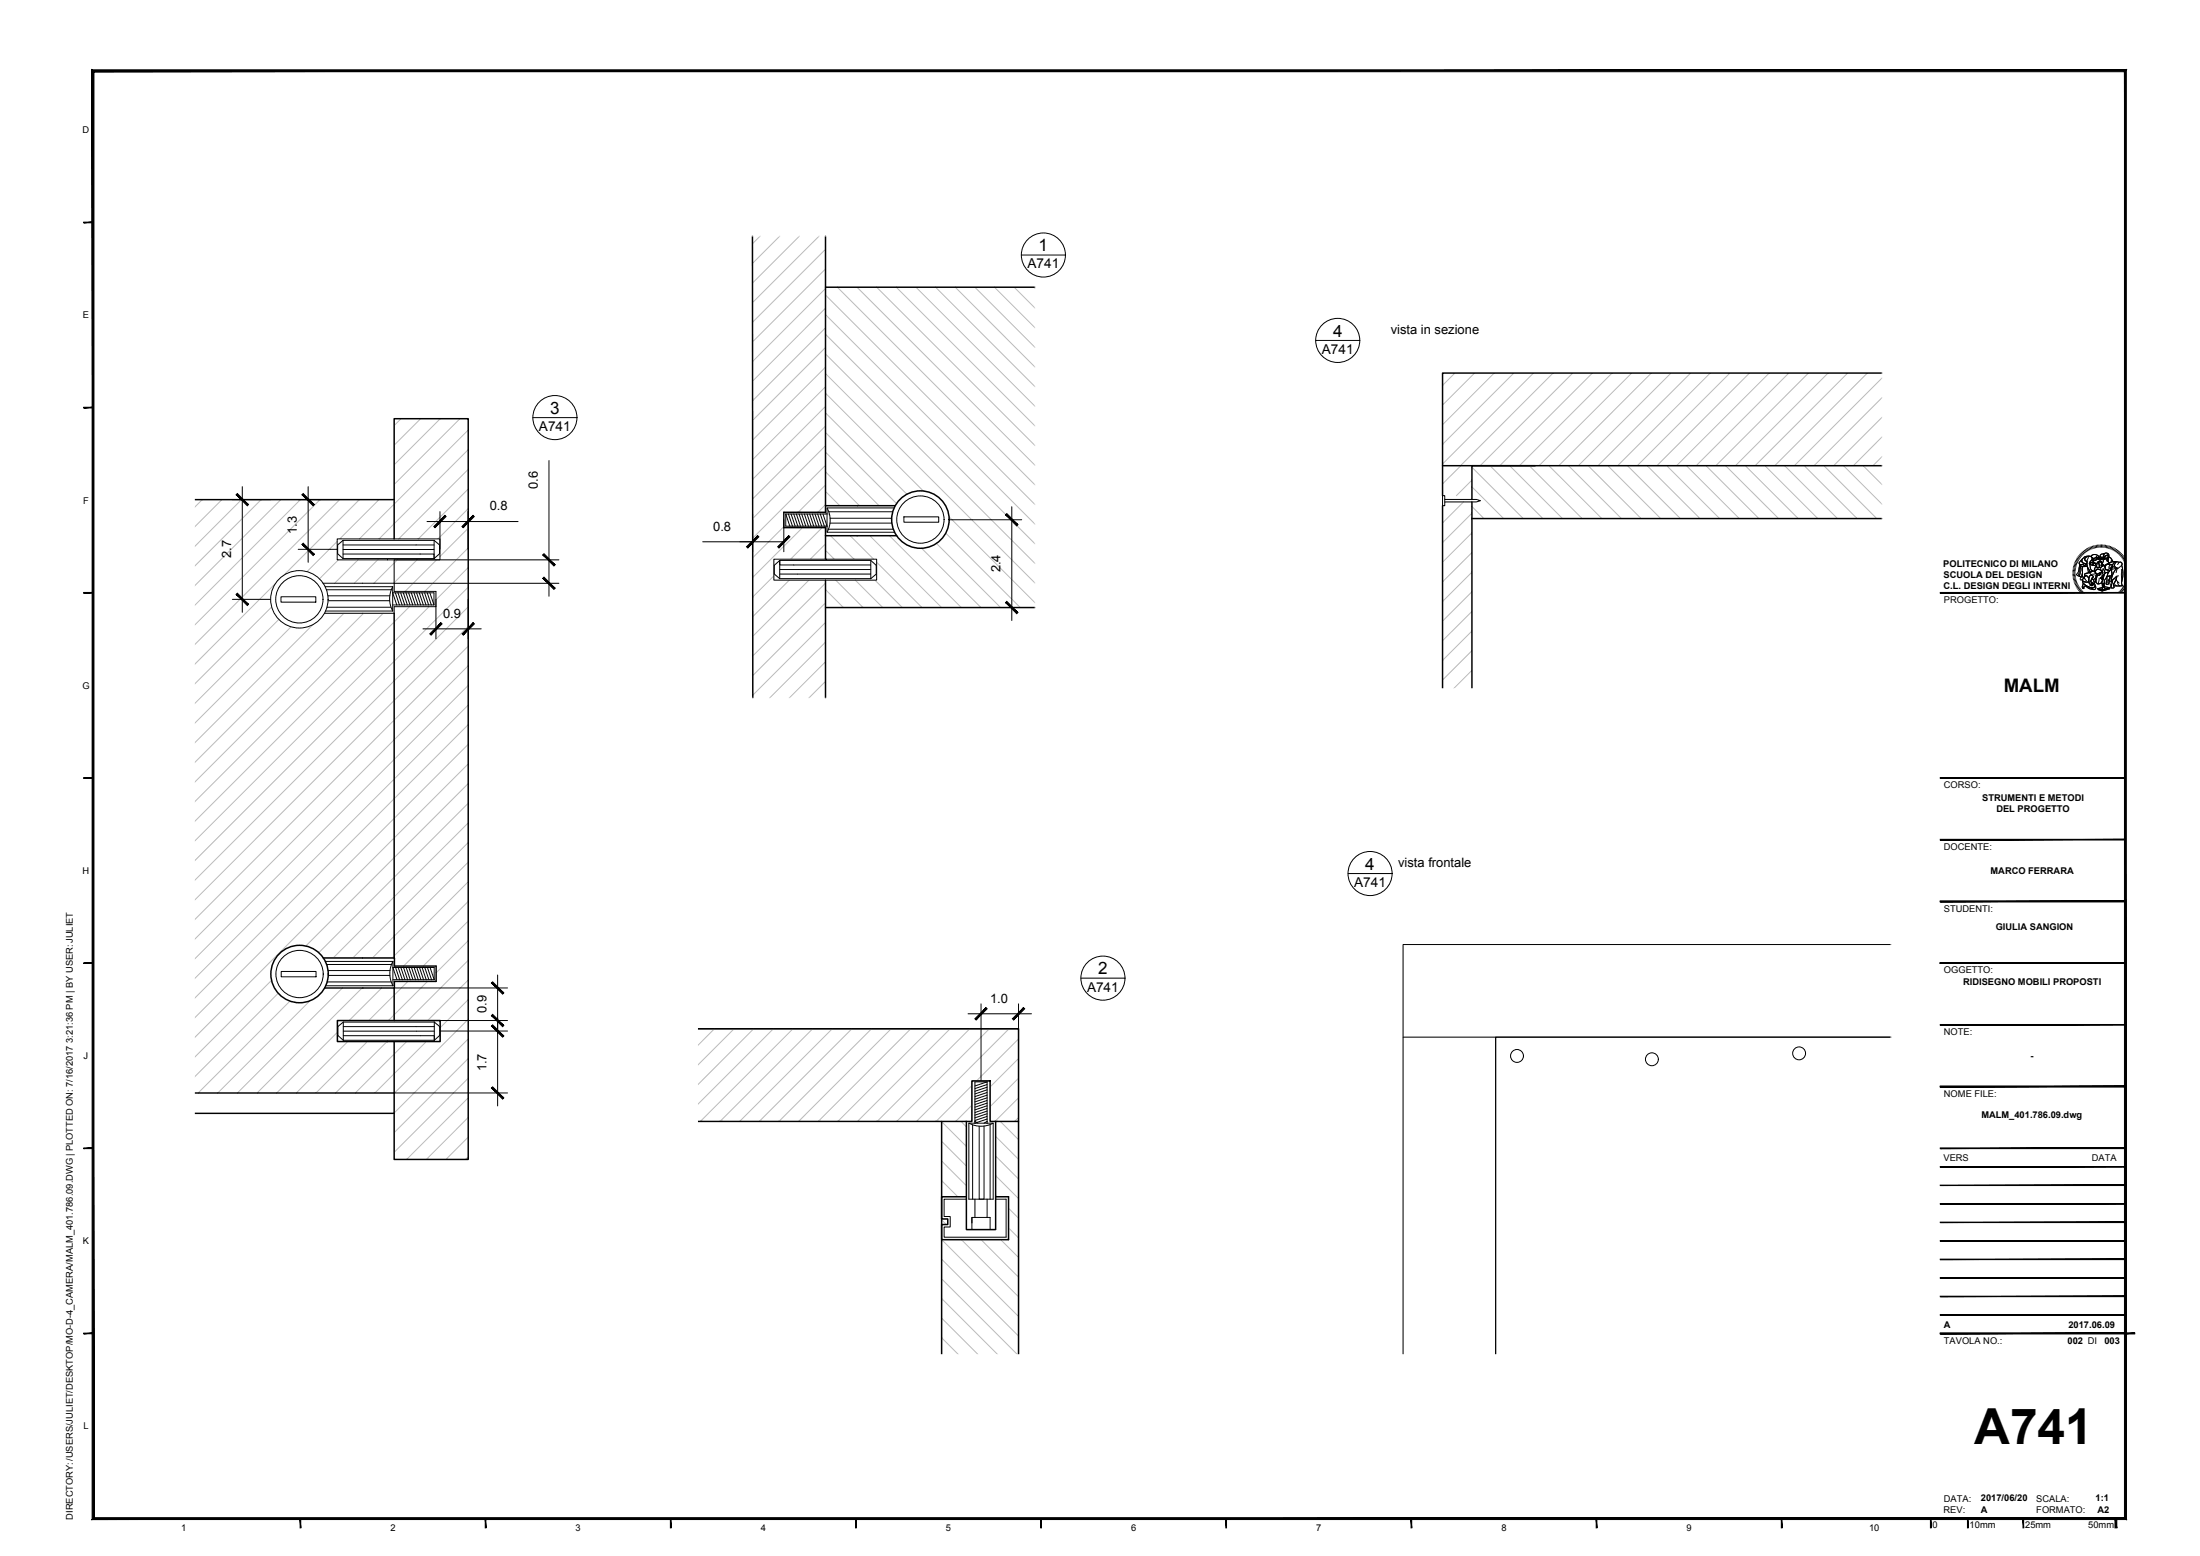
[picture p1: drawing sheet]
<svg xmlns="http://www.w3.org/2000/svg" width="594mm" height="420mm" viewBox="0 0 594 420" stroke-linecap="round" stroke-linejoin="round" font-family="sans-serif">
<!-- layer: particolari -->
<g fill="none" stroke="#bababa" stroke-width=".27">
<path d="M205.3 63.7l-2.1 2.1M210.6 63.7l-7.4 7.4M215.9 63.7l-12.7 12.7M221.2 63.7l-18 18M222.9 67.3l-19.7 19.7M222.9 72.6l-19.7 19.7M222.9 77.9l-19.7 19.7M222.9 79.7l56.6 56.6M226.1 77.6l53.4 53.4M231.4 77.6l48.1 48.1M236.7 77.6l42.8 42.8M242 77.6l37.5 37.5"/>
<path d="M247.3 77.6l32.2 32.2M252.6 77.6l26.9 26.9M257.9 77.6l21.6 21.6M263.2 77.6l16.3 16.3M268.6 77.6l10.9 11M273.9 77.6l5.6 5.6M279.2 77.6l.3 .3M222.9 83.2l-19.7 19.7M222.9 93.8l-19.7 19.7M222.9 88.5l-19.7 19.7M222.9 99.1l-19.7 19.7M222.9 95.6l56.6 56.6"/>
<path d="M222.9 90.3l56.6 56.6M222.9 85l56.6 56.6M108.3 113.1l-1.9 1.8M113.6 113.1l-7.2 7.1M118.9 113.1l-12.5 12.4M124.2 113.1l-17.8 17.7M126.4 116.1l-29.4 29.4M222.9 104.4l-19.7 19.7M222.9 109.7l-19.7 19.7M222.9 115l-19.7 19.7M222.9 116.8l19.2 19.2M222.9 111.5l22 22"/>
<path d="M222.9 106.2l26.4 26.4M222.9 100.9l56.6 56.6M392.9 100.7l-3.4 3.4M398.2 100.7l-8.7 8.7M403.5 100.7l-14 14M408.8 100.7l-19.3 19.3M414.1 100.7l-24.6 24.6M419.4 100.7l-29.9 30M424.7 100.7l-25 25.1M430 100.7l-25 25.1M435.3 100.7l-25 25.1M440.6 100.7l-25 25.1"/>
<path d="M445.9 100.7l-25 25.1M451.2 100.7l-25 25.1M456.5 100.7l-25 25.1M461.8 100.7l-25 25.1M467.1 100.7l-25 25.1M472.4 100.7l-25 25.1M477.7 100.7l-25 25.1M483 100.7l-25 25.1M488.3 100.7l-25 25.1M493.6 100.7l-25 25.1M498.9 100.7l-25 25.1M504.2 100.7l-25 25.1"/>
<path d="M508.3 102l-23.8 23.8M508.3 107.3l-18.5 18.5M508.3 112.6l-13.1 13.2M508.3 117.9l-7.8 7.9M54.6 134.9l-2.1 2.1M59.9 134.9l-7.4 7.4M65.2 134.9l-12.7 12.7M70.5 134.9l-18 18.1M75.8 134.9l-23.3 23.4M81.1 134.9l-28.6 28.7M86.4 134.9l-33.9 34M91.7 134.9l-39.2 39.3"/>
<path d="M97 134.9l-20.4 20.4M102.3 134.9l-10.6 10.6M126.4 121.4l-24 24.1M126.4 126.7l-18.7 18.8M126.4 132l-13.4 13.5M126.4 137.3l-8.1 8.2M222.9 120.3l-19.7 19.7M222.9 125.6l-19.6 19.7M222.9 131l-7.3 7.3M222.9 136.3l-2 2M222.9 132.7l3.9 3.8M222.9 127.4l9.2 9.1"/>
<path d="M222.9 122.1l14.5 14.4M223.3 138.4l.7 .7M256.3 139.5l23.2 23.3M395.2 135.5l-5.7 5.7M397.5 138.6l-8 7.9M397.5 129.6l-4.2 4.2M397.5 136.8l3.2 3.2M397.5 131.5l8.5 8.5M397.5 126.2l13.8 13.8M402.4 125.8l14.2 14.2M407.7 125.8l14.2 14.2M413 125.8l14.2 14.2"/>
<path d="M418.3 125.8l14.3 14.2M423.6 125.8l14.3 14.2M428.9 125.8l14.3 14.2M434.2 125.8l14.3 14.2M439.5 125.8l14.3 14.2M444.8 125.8l14.3 14.2M450.1 125.8l14.3 14.2M455.4 125.8l14.3 14.2M460.7 125.8l14.3 14.2M466 125.8l14.3 14.2M471.3 125.8l14.3 14.2M476.6 125.8l14.3 14.2"/>
<path d="M481.9 125.8l14.3 14.2M487.2 125.8l14.3 14.2M492.5 125.8l14.3 14.2M497.8 125.8l10.5 10.4M503.1 125.8l5.2 5.1M508.3 123.2l-2.5 2.6M74.3 157.6l-21.8 21.9M91 146.2l-8.1 8.2M91.4 151.2l-5.1 5.1M96.7 151.2l-6.3 6.3M102 151.2l-6.3 6.3M107.3 151.2l-6.3 6.3"/>
<path d="M112.6 151.2l-6.3 6.3M117.9 151.2l-8.5 8.5M126.4 142.6l-7.6 7.7M126.4 147.9l-11.7 11.8M126.4 153.2l-8.7 8.8M126.4 158.5l-73.9 74M209 155.5l-5.7 5.7M211.7 142.2l-8.4 8.4M213.1 156.7l-9.8 9.8M216.7 142.5l-13.4 13.4M218.4 156.7l-15.1 15.1M222 142.5l-8.5 8.5"/>
<path d="M222.9 146.9l-4.1 4.1M222.9 157.5l-19.6 19.6M222.9 159.2l4.9 4.9M222.9 148.6l2.4 2.4M224.3 144.7l6.3 6.3M225.7 156.7l7.4 7.4M229.6 144.7l6.3 6.3M231 156.7l7.4 7.4M234.9 144.7l19.4 19.4M236.3 156.7l7.4 7.4M236.7 151.8l12.3 12.3M240.2 144.7l19.4 19.4"/>
<path d="M248.9 148.1l16 16M252.9 146.7l17.3 17.4M255.4 144l20.1 20.1M397.5 143.9l-8 7.9M397.5 149.2l-8 7.9M397.5 154.5l-8 7.9M397.5 159.8l-8 7.9M73.4 163.9l-20.9 20.9M75.3 167.3l-22.8 22.8M78.6 169.3l-26.1 26.1M84.5 168.7l-32 32M92.9 165.6l-40.4 40.4"/>
<path d="M98.2 165.6l-45.7 45.7M103.5 165.6l-51 51M110.6 163.8l-58.1 58.1M115.9 163.8l-63.4 63.4M126.4 163.9l-73.9 73.9M126.4 169.2l-73.9 73.9M126.4 174.5l-73.9 73.9M126.4 179.8l-73.9 73.9M222.9 162.8l-19.6 19.6M222.9 168.1l-19.6 19.6M222.9 173.4l-15.1 15.1M222.9 178.7l-9.8 9.8"/>
<path d="M397.5 165.1l-8 7.9M397.5 170.4l-8 7.9M397.5 175.7l-8 7.9M126.4 185.1l-73.9 73.9M126.4 190.4l-73.9 73.9M126.4 195.7l-73.9 73.9M222.9 184l-4.5 4.5M397.5 181l-5 5M126.4 201l-73.9 73.9M126.4 206.3l-73.9 73.9M126.4 211.6l-43.8 43.8M126.4 216.9l-40.3 40.3"/>
<path d="M126.4 222.2l-36.4 36.5M126.4 227.5l-31.1 31.2M126.4 232.8l-25.8 25.9M126.4 238.1l-20.5 20.6M126.4 243.4l-17.4 17.5M126.4 248.7l-12.1 12.2M126.4 254l-8.6 8.7M126.4 259.3l-16.2 16.3M73.3 264.7l-20.8 20.8M75.1 268.2l-22.6 22.6M78.3 270.3l-24.8 24.8M83.7 270.3l-24.9 24.8"/>
<path d="M91.1 278.7l-16.4 16.4M92.5 266.8l-28.4 28.3M97.8 266.8l-28.4 28.3M103.1 266.8l-8.8 8.8M110.2 265l-10.6 10.6M115.5 265l-10.6 10.6M126.4 264.6l-10.9 11M126.4 269.9l-7.5 7.6M126.4 275.2l-20 20M192.9 277.8l-4.5 4.6M198.2 277.8l-9.8 9.9M203.5 277.8l-15.1 15.2"/>
<path d="M208.8 277.8l-20.4 20.5M214.1 277.8l-25 25M219.4 277.8l-25 25M224.7 277.8l-25 25M230 277.8l-25 25M235.3 277.8l-25 25M240.6 277.8l-25 25M245.9 277.8l-25 25M251.2 277.8l-24.9 25M256.6 277.8l-25 25M261.9 277.8l-25 25M267.2 277.8l-25 25"/>
<path d="M272.5 277.8l-25 25M93.9 281.2l-13.9 13.9M99.2 281.2l-13.9 13.9M104.5 281.2l-13.9 13.9M109.8 281.2l-13.9 13.9M115.1 281.2l-13.9 13.9M126.4 280.5l-20 20M126.4 285.8l-20 20M126.4 291.1l-20 20M126.4 296.4l-16.6 16.7M262.4 293.1l-9.6 9.7M262.4 298.4l-4.3 4.4"/>
<path d="M275 280.5l-11.3 11.4M275 285.8l-7.6 7.7M275 291.1l-7.6 7.7M275 296.4l-6.3 6.4M126.4 301.7l-11.3 11.4M126.4 307l-6 6.1M126.4 312.4l-.7 .7M254.3 318.8l4.3 4.4M254.3 313.5l6.5 6.5M254.3 308.2l6.6 6.6M254.3 302.9l6.6 6.6M259.5 302.8l1.4 1.4"/>
<path d="M268.9 317.5l6.1 6.1M268.9 312.2l6.1 6.1M268.9 306.9l6.1 6.1M270.1 302.8l4.9 4.9M275 301.8l-1 1M254.2 324l.1 .1M254.3 329.4l1.2 1.3M254.3 334.7l20.7 20.8M259.6 334.7l15.4 15.5M265 334.8l10 10.1M268.9 322.8l.3 .4M270.2 334.7l4.8 4.9"/>
<path d="M272.5 326.4l2.5 2.6M272.6 331.8l2.4 2.5M254.3 355.9l9.8 9.9M254.3 350.6l15.2 15.2M254.3 345.3l20.5 20.5M254.3 340l20.7 20.8M254.3 361.2l4.5 4.6"/>
</g>
<g fill="none" stroke="#000" stroke-width=".27">
<path d="M62.7 134.9h10.3M65.4 131.4v33.9M80.5 134.9h10.6M83.2 131.4v20.4M118.8 138.1v10.2M126.4 138.1v10.2M148.2 124.4v36.6M212.2 138.8l1.1 3.3M212.9 138.8l1.1 3.3M213.6 138.8l1.1 3.3M214.3 138.8l1.1 3.3M215.1 138.8l1.1 3.3"/>
<path d="M215.8 138.8l1.1 3.3M216.5 138.8l1.1 3.3M217.2 138.8l1.1 3.3M217.9 138.8l1.1 3.3M218.6 138.8l1.1 3.3M219.4 138.8l1.1 3.3M220.1 138.8l1.1 3.3M220.8 138.8l1.1 3.3M221.5 138.8l1.1 3.3M222.2 138.8l1.1 3.3M244.1 139.6h9.4v1.4h-9.4zM273.2 136.8v30.8"/>
<path d="M389.5 133.8h.6v1.1h8.6l1.1 .3-1.1 .3h-8.6v1.1h-.6zM390.1 134.9v.6M80.5 148.3h10.6M87.3 157.5h19.1M91 145.5h27.8v5.7h-27.8zM106.4 151.2v8.5h11.3v12.8M106.5 157.5h44.4M106.5 151.2h44.4M115.3 140.8h24.6M189.7 146.3h22M203.3 140.5v8.5M209 151h27.7v5.7h-27.7z"/>
<path d="M211.7 140.5v8.5M256.4 140.3h19.5M62.7 161.8h10.3M75.9 161.1h9.4v1.5h-9.4zM106 160.1l1.1 3.3M106.8 160.1l1.1 3.3M107.5 160.1l1.1 3.3M108.2 160.1l1.1 3.3M108.9 160.1l1.1 3.3M109.6 160.1l1.1 3.3M110.3 160.1l1.2 3.3M111.1 160.1l1.1 3.3"/>
<path d="M111.8 160.1l1.1 3.3M112.5 160.1l1.1 3.3M113.2 160.1l1.1 3.3M113.9 160.1l1.1 3.3M114.2 169.8h15.7M114.6 160.1l1.1 3.3M115.4 160.1l1.1 3.3M116.1 160.1l1.1 3.3M117.7 163.8h-11.3v1.8h-18.8M126.4 161.8v10.7M256.4 164.1h19.5M106.5 252.4v6.3"/>
<path d="M75.9 262.3h9.4v1.5h-9.4zM106.1 261.2l1.1 3.3M106.5 275.6h30.6M106.6 266.8h30.5M106.8 261.2l1.1 3.3M107.5 261.2l1.1 3.3M108.2 261.2l1.2 3.3M109 261.2l1.1 3.3M109.7 261.2l1.1 3.3M110.4 261.2l1.1 3.3M111.1 261.2l1.1 3.3M111.8 261.2l1.1 3.3"/>
<path d="M112.6 261.2l1.1 3.3M113.3 261.2l1.1 3.3M114 261.2l1.1 3.3M114.7 261.2l1.1 3.3M115.4 261.2l1.1 3.3M116.1 261.2l1.1 3.3M118.9 278.4h18.2M134.4 263.3v35.3M261.4 273.7h17.1M264.9 271.1v20.7M275 271.1v20.7M106.5 295.1h30.6"/>
<path d="M266.6 292.1l-3.3 1.1M266.6 292.9l-3.3 1.1M266.6 293.6l-3.3 1.1M266.6 294.3l-3.3 1.1M266.6 295l-3.3 1.1M266.6 295.7l-3.3 1.1M266.6 296.4l-3.3 1.1M266.6 297.1l-3.3 1.2M266.6 297.9l-3.3 1.1M266.6 298.6l-3.3 1.1M266.6 299.3l-3.3 1.1M378.9 280.1h25"/>
<path d="M510.6 280.1h-106.7v85.7M266.6 300l-3.3 1.1M266.6 300.7l-3.3 1.1M266.6 301.5l-3.3 1.1M266.6 302.2l-3.3 1.1M261 323.8h-6.1v4.7h1.7v2.8h-1.7v2.8h16.8v-10.3h-2.8M261.6 323.8h6.6"/>
<circle cx="248.5" cy="140.3" r="6.4"/>
<circle cx="80.8" cy="161.8" r="7.8"/>
<circle cx="80.8" cy="161.8" r="6.4"/>
<circle cx="80.9" cy="263" r="6.4"/>
<circle cx="409.6" cy="285.1" r="1.74"/>
<circle cx="446.1" cy="286" r="1.74"/>
<circle cx="485.8" cy="284.4" r="1.74"/>
</g>
<g fill="none" stroke="#000" stroke-width=".4">
<path d="M203.2 63.7l.1 124.8M222.9 63.7v74.6h-11.2v4.2h11.2v8.5M222.9 77.6h56.6M52.5 134.9h53.9M222.9 136.5h18.9M389.5 125.8h25M106.4 145.5v-32.4h20v200h-20v-31.9M222.9 156.7v31.8M222.9 144.7h19.2M397.5 140h110.8M106.4 165.6v93.1M222.9 164.1h56.6"/>
<path d="M87.3 258.7h19.2v2.2h11.3v4.1h-11.3v1.8h-18.8M91.1 275.6h27.8v5.6h-27.8zM106.4 266.8v8.8M52.5 295.1h53.9M262.4 291.9h5v10.9h1.5v29.2h-7.9v-29.2h1.4zM52.5 300.6h53.9M254.3 302.9v62.9M275 302.9v62.9M261 323.2h-6.7v6h1.6v1.5h-1.6v4h18v-11.5h-3.4"/>
<circle cx="248.5" cy="140.3" r="7.8"/>
<circle cx="80.9" cy="263" r="7.8"/>
</g>
<!-- layer: viti e cerniere -->
<g fill="none" stroke="#000" stroke-width=".27">
<path d="M92.6 145.9l-1.4 1.3v2.3l1.4 1.3M92.6 149.6h24.6v1.2M92.6 148.4h24.6M92.6 150.8h24.6M92.6 145.9h24.6M92.6 145.9v4.9M92.6 147.2h24.6M117.2 145.9l1.5 1.3v2.3l-1.5 1.3M117.2 145.9v4.9M210.6 151.3l-1.5 1.3v2.4l1.5 1.3M210.6 151.3v1.3h24.5M210.6 153.8h24.5"/>
<path d="M210.6 151.3h24.5M210.6 156.3h24.5M210.6 151.3v5M210.6 155h24.5M235.1 151.3l1.5 1.3v2.4l-1.5 1.3M235.1 151.3v5M92.7 276l-1.5 1.2v2.4l1.5 1.3M92.7 279.7h24.6v1.2M92.7 278.4h24.6M92.7 276h24.6M92.7 276v4.9M92.7 277.2h24.6"/>
<path d="M117.3 276l1.4 1.2v2.4l-1.4 1.3M117.3 276v4.9M92.7 280.9h24.6"/>
</g>
<!-- layer: 0 -->
<g fill="none" stroke="#000" stroke-width=".27">
<path d="M223.3 137.2a6.9 6.9 0 0 1 0 6.5M223.8 138.2h17.3M224.2 139.9h16.6M241.5 137.1h-18.2v1.7h-11.1M87.8 158.4h18.2a6.9 6.9 0 0 0 0 6.6h-18.1M88.1 159.2h17.6M212.2 142.1h11.1v1.6h18.3M223.7 142.9h17.5M224.1 141.3h16.7M88.3 164h17.3M88.5 160.9h16.8M88.6 162.2h16.6"/>
<path d="M106 160.1h11.2M106 163.4h11.2M87.9 259.6h18.2M106.1 259.6a6.9 6.9 0 0 0 0 6.6h-18.1M88.2 260.4h17.5M88.3 265.1h17.3M88.6 262.1h16.7M88.6 263.4h16.7M106.1 261.2h11.1M106.1 264.5h11.1M263.3 292.1v11.2h-1.7v20.5M266.6 292.1v11.2h1.6v20.5"/>
<path d="M261.6 303.3a6.9 6.9 0 0 0 6.6 0M262.6 303.7v20.1M265.7 304.1v19.7h-1.3v-19.7M267.4 303.7v20.1M262.4 328.7h5v3.3h-5zM262.4 328.7v1.5M263.3 323.8v4.9M266.6 323.8v4.9"/>
</g>
<!-- layer: filatura -->
<path d="M212.2 138.8v3.3M223.3 138.8v3.3M106 158.4v6.6M117.2 160.1v3.3M106.1 259.6v6.6M117.2 261.2v3.3M263.3 292.1h3.3M263.3 303.3h3.3M263.3 302.8l.8 .5M266.6 302.8l-.9 .5" fill="none" stroke="#000" stroke-width=".27"/>
<!-- layer: prospetti -->
<path d="M510.6 255h-131.7v110.8M188.4 277.8h86.6v25M510.6 280.1h-106.7v85.7" fill="none" stroke="#000" stroke-width=".27"/>
<path d="M508.3 100.7h-118.8v33.1M389.5 136.6v49.4M397.5 135.5v50.5M508.3 125.8h-110.8v9.1M188.4 277.8h86.6v25h-6.1M188.4 302.8h72.6" fill="none" stroke="#000" stroke-width=".4"/>
<!-- layer: particolari -->
<path d="M188.3 63.7h91.2v124.9h-91.2zM349.9 79.7h158.4v106.3h-158.4zM52.5 100.1h98.3v225.2h-98.3zM188.3 226.2h121.6v139.6h-121.6zM351.1 226.2h159.6v139.6h-159.6z" fill="none" stroke="#fff" stroke-width=".27"/>
<!-- layer: A-ANNO-SYMB -->
<g fill="none" stroke="#000" stroke-width=".27">
<path d="M275.8 68.9h11.9M355.3 91.9h11.9M143.9 112.8h11.9M364 235.9h11.9M291.9 264.1h11.9"/>
<circle cx="281.8" cy="68.9" r="6"/>
<circle cx="361.2" cy="91.9" r="6"/>
<circle cx="149.8" cy="112.8" r="6"/>
<circle cx="370" cy="235.9" r="6"/>
<circle cx="297.8" cy="264.1" r="6"/>
</g>
<!-- layer: 0 -->
<g fill="#000" stroke="#000" stroke-width=".27">
<path d="M63.8 133.6l3 3 .3-.3zM63.8 133.6l.3-.3 3 3z"/>
<path d="M81.6 133.6l3 3 .3-.3zM81.6 133.6l.3-.3 3 3z"/>
<path d="M120.1 139.2l-2.6 3.3 3-3zM120.1 139.2l-2.6 3.3-.4-.3z"/>
<path d="M81.9 146.7l-.3 .3 3.3 2.7zM81.6 147l3.3 2.7-.3 .3z"/>
<path d="M124.7 142.2l.4 .3 2.6-3.3zM127.7 139.2l.4 .3-3 3z"/>
<path d="M146.9 155.8l-.3 .4 3.3 2.6zM146.6 156.2l3.3 2.6-.3 .4z"/>
<path d="M146.6 149.8l3 3 .3-.3zM146.6 149.8l.3-.3 3 3z"/>
<path d="M204.6 144.6l-2.7 3.4 3-3zM201.6 147.6l3-3-2.7 3.4z"/>
<path d="M210 147.6l.3 .4 2.7-3.4zM213 144.6l.3 .4-3 3z"/>
<path d="M271.6 139l3 3 .3-.3zM271.6 139l.3-.3 3 3z"/>
<path d="M63.8 160.5l3.3 2.7-3-3zM63.8 160.5l3.3 2.7-.3 .3z"/>
<path d="M119.1 168.1l-2.7 3.4 3-3zM119.1 168.1l-2.7 3.4-.3-.3z"/>
<path d="M124.8 171.2l.3 .3 2.7-3.4zM127.8 168.1l.3 .4-3 3z"/>
<path d="M271.9 162.4l-.3 .3 3.3 2.7zM271.6 162.7l3.3 2.7-.3 .3z"/>
<path d="M133 273.9l-.3 .3 3.3 2.7zM132.7 274.2l3.3 2.7-.3 .3z"/>
<path d="M132.7 265.4l3 3 .3-.3zM132.7 265.4l.3-.3 3 3z"/>
<path d="M266.2 272.1l-2.6 3.3 3-3zM266.2 272.1l-2.6 3.3-.4-.3z"/>
<path d="M273.4 275.1l.3 .3 2.7-3.3zM276.4 272.1l.3 .3-3 3z"/>
<path d="M133 293.5l-.3 .3 3.3 2.7zM132.7 293.8l3.3 2.7-.3 .3z"/>
<path d="M132.7 277.1l3 3 .3-.4zM132.7 277.1l.3-.4 3 3z"/>
</g>
<!-- layer: G-ANNO-LOGO -->
<g fill="none" stroke="#000" stroke-width=".27">
<path d="M559.7 154.7h.7M559.7 154.4h.7M559.7 154l.7 .1M559.8 153.7l.7 .1M559.8 153.3l.7 .1M559.9 153l.7 .1M560 152.6l.7 .2M560.1 152.3l.7 .2M560.2 151.9l.7 .3M560.4 151.6l.6 .3M560.4 155.1h-.7M560.4 155.4h-.7"/>
<path d="M560.4 155.7l-.6 .1M560.5 156l-.7 .2M560.5 151.3l.6 .3M560.6 156.4l-.7 .1M560.6 156.7l-.6 .2M560.7 151l.6 .3M560.7 157l-.6 .2M560.9 157.3l-.7 .2M560.9 150.7l.6 .3M561 157.6l-.6 .3M561.1 150.4l.5 .4M561.1 157.9l-.6 .3"/>
<path d="M561.3 158.2l-.6 .3M561.3 150.1l.5 .4M561.4 158.5l-.5 .3M561.5 149.8l.5 .5M561.6 152.4h.7a.85 .85 0 0 0 1.2-.1l.1 .6-.9 .1a.8 .8 0 0 1-1.1-.5zM561.6 152.4l.1 .4M561.6 158.7l-.5 .4M561.8 149.5l.5 .5M561.8 152.9l-.3 .5-.1 1.4-.4 .6 .4 .2M561.8 159l-.5 .4M561.9 151.4l.3-.3v.3a.81 .81 0 0 0 .9 .8l.4 .1-.2 .2a.73 .73 0 0 1-1-.1l-.4 .1a.51 .51 0 0 1-.5-.4 .51 .51 0 0 1 .4-.6zM562 149.3l.5 .5"/>
<path d="M562 159.2l-.5 .5M562 152.9l-.3 .5v1.4l-.3 .8 .8 .2M562 152.9l.5 .1-.2 .6v2.1l-.3 .1-.6-.3 .3-.7v-1.4zM562.2 151.1l-.5 .6a.44 .44 0 0 0-.3 .5 .44 .44 0 0 0 .5 .3h.6a.65 .65 0 0 0 1-.2M562.2 159.5l-.5 .4M562.3 149.1l.4 .5M562.3 156.5a1.21 1.21 0 0 0 1.8 .5M562.3 150.9l.6-.5 1.4-.2a.87 .87 0 0 0-1 .2 .87 .87 0 0 0-.2 1l.5 .2-.1 .7-.5-.1a.77 .77 0 0 1-.8-.8zM562.4 156.9l.1 .5 .7 .7 2 .9M562.4 156.9l.6 .2 1.1-.1 .4 .8-.1 .2 .3-.2 .2 .4-.1-.6 .3 .5-.2-.5 .4 .1-.8-.6 .3-.8 .4 .2 .4 1a.79 .79 0 0 1 0 .9 .79 .79 0 0 1-.9 .3l-1.7-.8-.5-.5zM562.4 159.7l-.4 .5M562.5 153l1.1-.1 .6 1.2v.5l-.4 .1a.59 .59 0 0 0-.6 .1 .59 .59 0 0 0-.2 .6l.1 .1-.4 .5a.56 .56 0 0 1-.4-.9v-1.6z"/>
<path d="M562.5 153l-.2 .6v2.2M562.5 148.8l.5 .5M562.6 157.5l-.1 .2a.82 .82 0 0 0 0 1.2l.3-.2-.2-.1a.51 .51 0 0 1 .5-.4 .51 .51 0 0 1 .5 .3l.8 .5a1.3 1.3 0 0 0 1.5-.1l-.1-.8M562.6 157.5l.8 .7 1.3 .5h.7l.3-.6a.65 .65 0 0 1 .1 1 .65 .65 0 0 1-.9 0l-1.3-.6a.44 .44 0 0 0-.5-.3 .44 .44 0 0 0-.4 .5v.2h-.2a1.27 1.27 0 0 1 .1-1.4zM562.7 159.9l-.5 .5M562.8 156h-.1a.5 .5 0 0 0-.7-.2 .5 .5 0 0 0 0 .8 .62 .62 0 0 1 .6-.4 .62 .62 0 0 1 .6 .4l.2 .2M562.8 148.6l.4 .6M563 155.6l.4-.2 .1 .1a.73 .73 0 0 1 .5 1.1l.1 .4a1.23 1.23 0 0 1-1.8-.5l.6-.2-.1-.3zM563 155l1.2-.4 .2 .1 .2-.4 .5-.1 .6 .2 .3 .4a1 1 0 0 1 .1 1.2 1 1 0 0 1-1.1 .4v-.3a.44 .44 0 0 0-.1-.8 .44 .44 0 0 0-.6 .3l-.2 .4-.7-.6a.29 .29 0 0 1-.5 0 .29 .29 0 0 1 .1-.4zM563.1 148.4l.4 .6M563.2 150.5a.93 .93 0 0 1 1.1-.3 .93 .93 0 0 1 .6 1l-.3 .3a1.01 1.01 0 0 0-.2 1.4 1 1 0 0 0 .7 1.3l-.5 .1-.2 .4-.2-.1v-.5l-.6-1.4v-1.1a.56 .56 0 0 1-.6-.4 .56 .56 0 0 1 .2-.7zM563.3 155.3l.8 .7"/>
<path d="M563.4 155.4l-.6 .5 .1 .4M563.4 148.2l.4 .6M563.6 152.9h-2l-.4 1.5-.5 .7 .3 .3M563.7 148l.3 .6M563.7 153.3l.3 1.4M564 150.5l-.4 .7-.1 1.3 .6 1.4a.54 .54 0 0 0 .3 .8l.2-.4 .5-.2a1.06 1.06 0 0 1-.7-1.4 1.49 1.49 0 0 1 .5-1.7 1.04 1.04 0 0 0-1.4-.8l-.7 .2-.5 .5-.1 .5a.81 .81 0 0 0 .9 .8l.4 .1M564 147.9l.3 .6M564.2 154.6l-.4 .1a.72 .72 0 0 0-.9 .7l.2 .1M564.3 150.2a1 1 0 0 0-1.3 1l.5 .4M564.4 147.7l.2 .6M564.5 155.3a.47 .47 0 0 1 .7 .2 .47 .47 0 0 1-.3 .6l-.4 1 .8 .7-.4-.2 .2 .5-.3-.5 .1 .6-.2-.4-.3 .2 .1-.2-.4-.6v-1.2zM564.5 155.3a.47 .47 0 0 1 .7 .2 .47 .47 0 0 1-.3 .6l-.4 1 .8 .7-.4-.2 .2 .5-.3-.5v.6l-.1-.4-.3 .2 .1-.2-.4-.6v-1.2z"/>
<path d="M564.5 151.6l.9-.4-.1 .5-1.1 .5zM564.5 152.1l.8-.3 .2 .2-.3 .2 .1 .4a.59 .59 0 0 1-.8-.5zM564.5 152.1a.57 .57 0 0 0 .8 .5M564.6 150.3l.7-.6 1.1 .2a.3 .3 0 0 1 .3 .3 .3 .3 0 0 1-.4 .3l-.2-.2-.8 .5-.4-.2M564.7 147.6l.2 .6M564.8 150l1.1-.3 .7 .4a.22 .22 0 0 1 .1 .3 .22 .22 0 0 1-.3 .1l-.3-.2-.5 .4-.3 .1-.7-.5zM564.9 150.6l.7 .2 .5-.5 .3 .2-.2 .6-.4 .2-.4-.2-.6 .2zM565 147.5l.2 .6M565.1 154.2l.7 .2 .4 .6a.82 .82 0 0 1-.3 1.1h-.1M565.2 152.1h.9l-.3 .1a.38 .38 0 0 1-.3 .6 .38 .38 0 0 1-.3-.6zM565.2 156.5l.4 1a.79 .79 0 0 1 0 .9 .79 .79 0 0 1-.9 .3M565.3 151.8l.2 .2"/>
<path d="M565.4 151.5l-.1 .2-1.1 .5M565.4 155l-.8 .2M565.4 147.4l.2 .6M565.4 151.2l-.3 .5M565.5 154.7l.7 .5M565.6 152.1a.34 .34 0 0 0-.4 .3 .34 .34 0 0 0 .4 .3 .34 .34 0 0 0 .2-.5l.3-.1-.6 .1M565.7 155.2a.7 .7 0 0 1 .1 .9 .7 .7 0 0 1-.9 .2M565.7 154.4l.2-.4a.91 .91 0 0 1 1.3-.1l.2 .3a.25 .25 0 0 1 .2 .4 .25 .25 0 0 1-.4 0l-1 .4 .6 .4 .4-.3 .1-.4a.44 .44 0 0 0 .3-.4 .44 .44 0 0 0-.4-.4l-.9-.2-.6 .7-.1-.1v-.5l.4-.8 .3 .2h1.1l.5-.4-.1-.3 .7 .2-.1 .5a.61 .61 0 0 1-.1 .9l.1 .7-.3 .5-.4 .2-.2 .5-.3-.1 .2 .3a.23 .23 0 0 1 .3 .1 .23 .23 0 0 1 0 .3l.2-.2-.4 1a.95 .95 0 0 1-1.4 0l-.4-.4 .3-.6 .3-1.1M565.7 154.1l.6-.4h.6l.5 .5a.3 .3 0 0 1 .1 .4 .3 .3 0 0 1-.4 0l-.3 .2a.5 .5 0 0 1-.6 .3 .5 .5 0 0 1-.4-.5zM565.7 147.3l.2 .6M565.7 157l.8 .7M565.9 151.1l.1 .1"/>
<path d="M566 150.7l.2 .1M566 153a1.27 1.27 0 0 0-.4 1.3M566 156.4l.1 .9M566.1 147.2l.1 .7M566.1 150.8h.1M566.2 155l1.1-.4-.1 .5-.5 .3-.5-.2zM566.2 155.8l-.3 1-.4 .4M566.3 155.2h-.1M566.4 150.9l.8-.2a.29 .29 0 0 1 .2 .5 .29 .29 0 0 1-.5 0zM566.4 147.2l.1 .6M566.4 150.6l-.2 .5-.3 .2-.5-.2-.5 .2M566.5 151.8l.8-.3 .6 1.1a.22 .22 0 0 1-.1 .3 .22 .22 0 0 1-.3-.1 .22 .22 0 0 1 .1-.3l-.2-.7a.44 .44 0 0 0-.6-.1 .44 .44 0 0 0 0 .7v.1a.43 .43 0 0 1 .2 .4 .43 .43 0 0 1-.4 .3h-.2a.29 .29 0 0 1-.3-.1 .29 .29 0 0 1 0-.4z"/>
<path d="M566.5 158.9l2-.4 1.2 .2-2.1 .6zM566.5 158.9l1.1 .4v.3l-1.1-.4zM566.8 151.7l.4-.1 .4 .7a.64 .64 0 0 1-.1 .7 .64 .64 0 0 1-.6 .2zM566.8 147.1v.7M566.8 150.7l.1-.2a.53 .53 0 0 1 .8 .5l-.3 .1M566.9 155.2h.1M566.9 156.1l-.4 1.6 1.1-.2M566.9 150.5a.52 .52 0 0 1 .8 .5l-.3 .1-.1-.4h-.5zM566.9 154.8l.2 .1M567 155.1l.1 .1M567 154.9h.1M567.1 151.9h.1"/>
<path d="M567.1 151.9l-.2 .1M567.1 147.1l.1 .7M567.2 150.9l-.4-.2-.4 .2 .3 .1a.34 .34 0 0 0 .4 .2 .34 .34 0 0 0 .3-.4l-.2-.1 .1 .2M567.2 153.2l.1 .7M567.3 155.9l.2 .1 .2-.6 .4-.1-.2 1.1-.2 .2a.23 .23 0 0 0 0-.3 .23 .23 0 0 0-.3-.1zM567.3 154.7l-.2 .5a.5 .5 0 0 1-.8-.1M567.3 151.8l.3 .2-.1 .1M567.5 151.9a.43 .43 0 0 0-.7-.2 .43 .43 0 0 0 0 .7 .49 .49 0 0 1 0 .8 .49 .49 0 0 1-.7-.4l.4-1 .6-.3 .5 .3 .3 .8a.23 .23 0 0 1-.2 .4 .23 .23 0 0 1-.2-.4M567.5 147.1v.7M567.6 152.2l-.2 .1M567.6 152.1a.42 .42 0 0 1-.1 .6 .42 .42 0 0 1-.6-.1v-.1M567.6 152.9l-.3 .3h-.4"/>
<path d="M567.6 159.3l2.1-.6v.3l-2.1 .6zM567.6 159.3v.3M567.7 151l.1-.1a.99 .99 0 0 1-.1 1.2M567.7 155.5h.1M567.7 156.1v.5l.2-.2M567.8 150.5l.1 .4M567.8 152.5l-.1-.5a.85 .85 0 0 0 .1-1.1l-.3-.4a.39 .39 0 0 1-.5-.3 .39 .39 0 0 1 .3-.5l.4-.1a.26 .26 0 0 1 .4 0 .26 .26 0 0 1-.1 .4l.1 1.1h.2v-.5a.42 .42 0 0 0 .3 .3 .42 .42 0 0 0 .4-.1v.6l.2-.1 .4 .7-1.1 .7M567.8 147.1v.7M567.9 155.8l-.1 .3-.1-.2M567.9 153.5l-.1 1.4M567.9 152.7l.5 .3M568 157.5l.3 1.1-.3-.6-.3 .7z"/>
<path d="M568 154.7l-.3 .3v.5M568.1 155.3l-.4 .1-.2 .6h-.3l.3 .3 .2-.1M568.2 153.6l-.5 .8M568.2 147.2l-.1 .6M568.2 149.6l.7-.3 .4 .2 .2 .4-.1 .8-.4 .8v-.7l.3-.5-.2-.5-.3 .2a.73 .73 0 0 0-.5 1l-.2 .1-.1-.7zM568.2 149.6h-.5a.62 .62 0 0 0-.6 .7M568.3 150.6l.3 .3 .4-.1M568.3 149.5l.7-.1 .5 .5-.1 .7-.4 .9v-.7l.3-.5a.36 .36 0 0 0-.2-.4 .36 .36 0 0 0-.4 .1l-.3 .3-.1 .7-.2 .1-.1-.8zM568.5 152.7v-.1a1.53 1.53 0 0 1 2 0 1.6 1.6 0 0 1-1.4 1.5l-.6-.7zM568.5 150.1l.6-.3 .2 .6-.3 .4a.4 .4 0 0 1-.4 .1 .4 .4 0 0 1-.3-.3zM568.5 150.3l.2 .1M568.5 154.7l.8-.1-.6 1.5a1.47 1.47 0 0 0-.5 1.5h-.2l-.3 .5-.1-1z"/>
<path d="M568.5 154.7l-.9 2.6 .2 .8-.2 .9 .4-1 .4 .9-.2-1.4-.4 .6M568.6 147.2l-.1 .7M568.6 150.8h.1M568.6 153.7a.64 .64 0 0 0-.1 1l.9-.2 .4-.6M568.6 150.4h.1M568.6 150.7h.1M568.9 147.3l-.1 .6M568.9 150.5l.3 .1M569 155.6h.8l-.5 1.3 .1 .7-.3 .2-.4-.2zM569 150.5v.1M569.2 151.3l.4 .7M569.2 153.8h.1"/>
<path d="M569.3 147.3l-.2 .7M569.3 152.2a2.29 2.29 0 0 1 1.9-.5l-.7 .9zM569.4 154.5l-.7 1.6a1.53 1.53 0 0 0-.5 1.5M569.4 153.7l-.3 .1M569.4 150.3h.1a1.28 1.28 0 0 1 .9 1.1l.2 .2-.3 .1a.63 .63 0 0 1-.8 .1 .63 .63 0 0 1-.2-.8zM569.4 150.3l.6 .4 .4 .6M569.4 154.1h.1M569.6 147.4l-.2 .7M569.7 158.7v.3l-2.1 .6-1.1-.4v-.3l1.1 .4 2.1-.6a6.1 6.1 0 0 0-3.2 .2M569.8 155.6l-.5 1.3 .1 .7-.2 .2-.5-.1 .3-2M569.9 153.7h.4l-.1 .7a.69 .69 0 0 1-.3 1.1l-.9 .1 .3-1.1zM569.9 147.6l-.2 .6"/>
<path d="M570 153.4l-.1 .4M570 152.4l.3 .1 .2 .3M570.1 151.2l.5 .4M570.2 155.5l-1.2 .1M570.2 156.9l-.1 .2 .2 .2M570.3 147.7l-.3 .6M570.3 153.7v1.2l-.3 1a1.82 1.82 0 0 0-.1 2.1l.2 .1M570.5 156.6l1.1-1-.5 1.6a1.26 1.26 0 0 0-.2 1.4l-.2 .1a.45 .45 0 0 1-.7 0 .45 .45 0 0 1 .2-.7zM570.5 152.6a1.05 1.05 0 0 1 1.7-.8 .56 .56 0 0 1 .8 .2 .56 .56 0 0 1-.3 .8l-.3 .3a1.09 1.09 0 0 1-1.9-.3M570.5 152.8l-.4 .6a.69 .69 0 0 1-.5 .7 .69 .69 0 0 1-.8-.3 .76 .76 0 0 1-.2-1.1l.7-.3a.33 .33 0 0 1 .4 .2 .33 .33 0 0 1-.2 .4v.2a.22 .22 0 0 0 .2 .3 .22 .22 0 0 0 .3-.2l.2-.3-.2-.5-.6-.3-.9 .4-.1 .6M570.6 154.4v.6M570.6 147.8l-.3 .6"/>
<path d="M570.9 148l-.3 .6M571 153.6l-.9 .1M571 157.8l.6 .4M571.2 148.2l-.3 .5M571.3 151.7a2.39 2.39 0 0 0-2 .5M571.4 156.6l.8 .9M571.5 153.6a6.5 6.5 0 0 0-1.4 3.4l1.5-1.4 .5-.1M571.5 151.7a.92 .92 0 0 0-.5 1 .92 .92 0 0 0 .9 .7M571.5 151.7l.6 .1a.64 .64 0 0 1 .7 .1 .64 .64 0 0 1 .2 .6l.2 1.2a8.3 8.3 0 0 1-.3 3.7l.3 .8h-1.9a.45 .45 0 0 1-.6-.3 .45 .45 0 0 1 .3-.5l.6-1.8-1.5 1.4a5.9 5.9 0 0 1 1.5-3.4l.3-.2a.93 .93 0 0 1-.9-.7 .93 .93 0 0 1 .5-1zM571.5 148.3l-.3 .6M571.6 155.6l-.5 1.6a1.28 1.28 0 0 0-.2 1.4l-.2 .1a.45 .45 0 0 1-.7 0 .45 .45 0 0 1 .2-.7l.3-1.4M571.7 153.6l-.3 1"/>
<path d="M571.8 157.1l.2 .8 .5 .3M571.8 148.5l-.4 .6M572.1 152.1l-.3 .3M572.1 148.8l-.4 .5M572.2 159.8l.4 .5M572.4 149l-.5 .5M572.4 159.6l.5 .5M572.6 159.4l.5 .4M572.7 149.2l-.5 .5M572.8 159.1l.5 .4M572.9 153.8v3.3M572.9 149.5l-.5 .5"/>
<path d="M572.9 152.6a9.8 9.8 0 0 1 0 5l.3 .6-2.4-.1M573 158.9l.6 .4M573.2 149.7l-.6 .5M573.2 158.6l.6 .4M573.4 150l-.6 .4M573.4 158.3l.6 .4M573.5 158l.6 .4M573.6 150.3l-.6 .4M573.7 157.7l.6 .3M573.8 150.6l-.6 .4M573.8 157.4l.6 .3M573.9 157.2l.7 .2"/>
<path d="M574 150.9l-.6 .3M574 156.8l.7 .2M574.1 156.5l.7 .2M574.2 151.2l-.6 .3M574.2 156.2l.7 .1M574.3 155.9l.6 .1M574.3 155.6h.7M574.3 151.5l-.6 .3M574.3 155.2l.7 .1M574.3 155h.7M574.5 151.9l-.7 .2M574.6 152.2l-.7 .2"/>
<path d="M574.7 152.5l-.7 .2M574.8 152.9l-.7 .2M574.9 153.2l-.7 .2M574.9 153.6l-.6 .1M575 153.9l-.7 .1M575 154.3h-.7M575 154.7h-.7M562.9 160.2l-.4 .5M563.2 160.4l-.4 .5M563.4 160.5l-.3 .6M563.7 160.7l-.3 .6M564 160.9l-.3 .6"/>
<path d="M564.3 161l-.3 .6M564.6 161.2l-.3 .6M564.9 161.3l-.3 .6M565.2 161.4l-.2 .7M565.5 161.5l-.2 .6M565.8 161.6l-.1 .6M566.1 161.6l-.1 .7M566.5 161.7l-.1 .7M566.8 161.7l-.1 .7M567.1 161.7v.7M567.4 161.7v.7M567.8 161.7v.7"/>
<path d="M568.1 161.7l.1 .7M568.4 161.7l.1 .6M568.7 161.6l.2 .7M569 161.5l.2 .7M569.4 161.5l.2 .6M569.7 161.4l.2 .6M570 161.2l.2 .7M570.3 161.1l.3 .6M570.6 161l.3 .6M570.9 160.8l.3 .6M571.1 160.6l.4 .6M571.4 160.5l.4 .5"/>
<path d="M571.7 160.3l.4 .5M571.9 160.1l.5 .5"/>
</g>
<!-- layer: G-ANNO-TTLB -->
<g fill="#fff" stroke="#fff" stroke-width=".27">
<path d="M548.9 160.1l30.8 4.3-5.8-4.3zM548.9 160.1l30.8 4.3h-30.8z"/>
<path d="M573.9 145.5h5.8l-5.8 14.6zM579.7 145.5l-5.8 14.6 5.8 4.3z"/>
</g>
<path d="M548.9 160.1h25v-14.6h5.8v18.9h-30.8z" fill="none" stroke="#fff" stroke-width=".27"/>
<g fill="#000" stroke="#000" stroke-width=".27">
<path d="M24.9 18.9l.5 390.9v-390.4zM24.9 18.9l.5 390.9-.5 .5zM24.9 410.3l548.8-.5h-548.3zM24.9 410.3l548.8-.5 .5 .5zM573.7 19.4v390.4l.5 .5zM573.7 19.4l.5-.5v391.4zM25.4 19.4h548.3l.5-.5zM24.9 18.9h549.3l-548.8 .5z"/>
<path d="M22.6 60.2h2.5v-.2zM22.6 60h2.5l-2.5 .2z"/>
<path d="M22.6 110.2h2.5v-.2zM22.6 110h2.5l-2.5 .2z"/>
<path d="M22.6 160.2h2.5v-.2zM22.6 160h2.5l-2.5 .2z"/>
<path d="M523.9 160.2h50v-.2zM523.9 160h50l-50 .2z"/>
<path d="M22.6 210.2h2.5v-.2zM22.6 210h2.5l-2.5 .2z"/>
<path d="M523.9 210.2h50v-.2zM523.9 210h50l-50 .2z"/>
<path d="M523.9 226.8h50v-.2zM523.9 226.6h50l-50 .2z"/>
<path d="M523.9 243.3v.2l50-.2zM523.9 243.5l50-.2v.2z"/>
<path d="M523.9 260v.2l50-.2zM523.9 260.2l50-.2v.2z"/>
<path d="M523.9 260v.2l50-.2zM523.9 260.2l50-.2v.2z"/>
<path d="M523.9 260v.2l50-.2zM523.9 260.2l50-.2v.2z"/>
<path d="M523.9 260v.2l50-.2zM523.9 260.2l50-.2v.2z"/>
<path d="M523.9 243.5h50v-.2zM523.9 243.3h50l-50 .2z"/>
<path d="M22.6 260.2h2.5v-.2zM22.6 260h2.5l-2.5 .2z"/>
<path d="M523.9 276.6v.2l50-.2zM523.9 276.8l50-.2v.2z"/>
<path d="M523.9 293.3v.2l50-.2zM523.9 293.5l50-.2v.2z"/>
<path d="M523.9 293.3v.2l50-.2zM523.9 293.5l50-.2v.2z"/>
<path d="M22.6 310.2h2.5v-.2zM22.6 310h2.5l-2.5 .2z"/>
<path d="M523.9 315h50zM523.9 315.1l50-.1z"/>
<path d="M523.9 310v.2l50-.2zM523.9 310.2l50-.2v.2z"/>
<path d="M523.9 335h50zM523.9 335.1l50-.1z"/>
<path d="M523.9 330h50zM523.9 330.1l50-.1z"/>
<path d="M523.9 325h50zM523.9 325.1l50-.1z"/>
<path d="M523.9 320h50zM523.9 320.1l50-.1z"/>
<path d="M523.9 360v.2l50-.2zM523.9 360.2l50-.2v.2z"/>
<path d="M523.9 360v.2l50-.2zM523.9 360.2l50-.2v.2z"/>
<path d="M523.9 355h50zM523.9 355.1l50-.1z"/>
<path d="M523.9 350h50zM523.9 350.1l50-.1z"/>
<path d="M523.9 345h50zM523.9 345.1l50-.1z"/>
<path d="M523.9 340h50zM523.9 340.1l50-.1z"/>
<path d="M22.6 360.2h2.5v-.2zM22.6 360h2.5l-2.5 .2z"/>
<path d="M573.9 360.2h2.5v-.2zM573.9 360h2.5l-2.5 .2z"/>
<path d="M573.9 360.2h2.5v-.2zM573.9 360h2.5l-2.5 .2z"/>
<path d="M81 410.1l.2 2.5v-2.5zM81 410.1l.2 2.5h-.2z"/>
<path d="M131 410.1l.2 2.5v-2.5zM131 410.1l.2 2.5h-.2z"/>
<path d="M181 410.1l.2 2.5v-2.5zM181 410.1l.2 2.5h-.2z"/>
<path d="M231 410.1l.2 2.5v-2.5zM231 410.1l.2 2.5h-.2z"/>
<path d="M281 410.1l.2 2.5v-2.5zM281 410.1l.2 2.5h-.2z"/>
<path d="M331 410.1l.2 2.5v-2.5zM331 410.1l.2 2.5h-.2z"/>
<path d="M381 410.1l.2 2.5v-2.5zM381 410.1l.2 2.5h-.2z"/>
<path d="M431 410.1l.2 2.5v-2.5zM431 410.1l.2 2.5h-.2z"/>
<path d="M481 410.1l.2 2.5v-2.5zM481 410.1l.2 2.5h-.2z"/>
<path d="M521.3 410.1v2.5h.2zM521.3 410.1h.2v2.5z"/>
<path d="M531.3 410.1l.2 2.5v-2.5zM531.3 410.1l.2 2.5h-.2z"/>
<path d="M546.3 410.1l.2 2.5v-2.5zM546.3 410.1l.2 2.5h-.2z"/>
<path d="M571.1 410.1l.5 2.5v-2.5zM571.1 410.1l.5 2.5h-.5z"/>
</g>
<text font-size="13.4" x="533.1" y="389.9">A741</text>
<text font-size="5" x="541.1" y="186.8">MALM</text>
<g font-size="4.6">
<text x="280.5" y="67.8">1</text>
<text x="360" y="90.9">4</text>
<text x="148.6" y="111.7">3</text>
<text x="368.7" y="234.8">4</text>
<text x="296.5" y="263.1">2</text>
</g>
<g font-size="3.7">
<text x="277.5" y="72.5">A741</text>
<text x="356.9" y="95.5">A741</text>
<text x="145.5" y="116.4">A741</text>
<text x="365.7" y="239.5">A741</text>
<text x="293.5" y="267.7">A741</text>
</g>
<g font-size="3.5">
<text x="375.6" y="90.1">vista in sezione</text>
<text x="132.2" y="137.8">0.8</text>
<text x="145.2" y="132" transform="rotate(-90 145.2 132)">0.6</text>
<text x="192.6" y="143.3">0.8</text>
<text x="80.2" y="144.2" transform="rotate(-90 80.2 144.2)">1.3</text>
<text x="62.4" y="150.7" transform="rotate(-90 62.4 150.7)">2.7</text>
<text x="270.2" y="154.5" transform="rotate(-90 270.2 154.5)">2.4</text>
<text x="119.7" y="166.8">0.9</text>
<text x="377.5" y="234.1">vista frontale</text>
<text x="131.3" y="273.6" transform="rotate(-90 131.3 273.6)">0.9</text>
<text x="267.3" y="270.7">1.0</text>
<text x="131.4" y="289.3" transform="rotate(-90 131.4 289.3)">1.7</text>
</g>
<g font-size="2.5">
<text x="22.3" y="36">D</text>
<text x="22.4" y="86">E</text>
<text x="22.4" y="136">F</text>
<text x="524.8" y="153">POLITECNICO DI MILANO</text>
<text x="524.8" y="156">SCUOLA DEL DESIGN</text>
<text x="524.8" y="159.1">C.L. DESIGN DEGLI INTERNI</text>
<text x="524.9" y="162.8">PROGETTO:</text>
<text x="22.2" y="186">G</text>
<text x="524.9" y="212.9">CORSO:</text>
<text x="535.3" y="216.3">STRUMENTI E METODI</text>
<text x="539.1" y="219.3">DEL PROGETTO</text>
<text x="524.9" y="229.5">DOCENTE:</text>
<text x="22.3" y="236">H</text>
<text x="537.5" y="236">MARCO FERRARA</text>
<text x="524.9" y="246.2">STUDENTI:</text>
<text x="538.9" y="251">GIULIA SANGION</text>
<text x="524.9" y="262.8">OGGETTO:</text>
<text x="530.1" y="266">RIDISEGNO MOBILI PROPOSTI</text>
<text x="524.9" y="279.5">NOTE:</text>
<text x="22.6" y="286">J</text>
<text x="548.3" y="286">-</text>
<text x="524.9" y="296.2">NOME FILE:</text>
<text x="535" y="301.9">MALM_401.786.09.dwg</text>
<text x="524.8" y="313.5">VERS</text>
<text x="564.8" y="313.5">DATA</text>
<text x="22.4" y="336">K</text>
<text x="524.9" y="358.5">A</text>
<text x="558.6" y="358.5">2017.06.09</text>
<text x="524.9" y="363">TAVOLA NO.:</text>
<text x="558.3" y="363">002 DI</text>
<text x="568.3" y="363">003</text>
<text x="22.5" y="386">L</text>
<text x="524.9" y="405.5">DATA:</text>
<text x="534.9" y="405.4">2017/06/20</text>
<text x="549.9" y="405.5">SCALA:</text>
<text x="565.9" y="405.4">1:1</text>
<text x="19.6" y="410.3" transform="rotate(-90 19.6 410.3)">DIRECTORY:/USERS/JULIET/DESKTOP/MO-D-4_CAMERA/MALM_401.786.09.DWG | PLOTTED ON: 7/16/2017 3:21:36 PM | BY USER: JULIET</text>
<text x="48.9" y="413.5">1</text>
<text x="105.4" y="413.5">2</text>
<text x="155.4" y="413.5">3</text>
<text x="205.4" y="413.5">4</text>
<text x="255.4" y="413.5">5</text>
<text x="305.4" y="413.5">6</text>
<text x="355.4" y="413.5">7</text>
<text x="405.4" y="413.5">8</text>
<text x="455.4" y="413.5">9</text>
<text x="504.7" y="413.5">10</text>
<text x="521.9" y="412.6">0</text>
<text x="524.8" y="408.4">REV:</text>
<text x="531.9" y="412.6">10mm</text>
<text x="534.9" y="408.5">A</text>
<text x="546.9" y="412.6">25mm</text>
<text x="549.9" y="408.5">FORMATO:</text>
<text x="563.9" y="412.6">50mm</text>
<text x="566.4" y="408.5">A2</text>
</g>
</svg>
